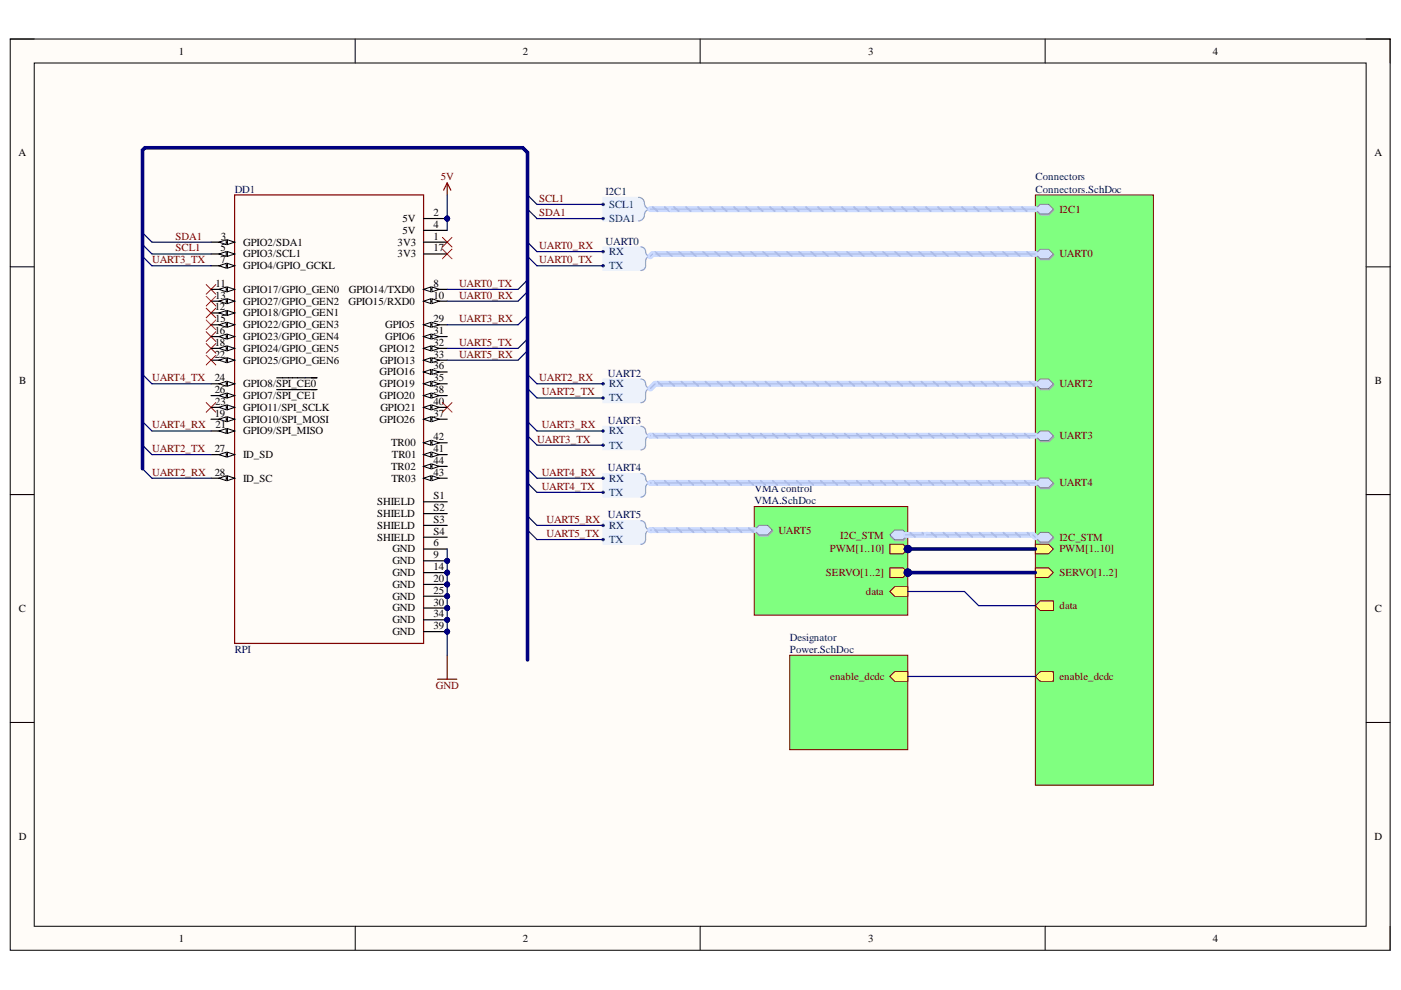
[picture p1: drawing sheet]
<svg xmlns="http://www.w3.org/2000/svg" width="297mm" height="210mm" viewBox="0 0 297 210" stroke-linecap="round" stroke-linejoin="round" font-family="sans-serif">
<path d="M2.2 8.3h292.5v193.2h-292.5z" fill-rule="evenodd" fill="#fffcf8"/>
<path d="M2.2 8.3h292.5v193.2h-292.5z" fill="none" stroke="#000" stroke-width=".21"/>
<path d="M7.3 13.4h282.3v183h-282.3z" fill-rule="evenodd" fill="#fffcf8"/>
<g fill="none" stroke="#000" stroke-width=".21">
<path d="M2.2 8.3h5.1M7.3 13.4h282.3v183h-282.3zM75.3 8.3v5.1M148.4 8.3v5.1M221.6 8.3v5.1M289.6 8.3h5.1v5.1M2.2 56.6h5.1M289.6 56.6h5.1M2.2 104.9h5.1M289.6 104.9h5.1M2.2 153.2h5.1M289.6 153.2h5.1"/>
<path d="M75.3 196.4v5.1M148.4 196.4v5.1M221.6 196.4v5.1M294.7 196.4v5.1"/>
</g>
<path d="M159.9 107.4h32.6v23h-32.6z" fill-rule="evenodd" fill="#80ff80"/>
<path d="M159.9 107.4h32.6v23h-32.6z" fill="none" stroke="#800000" stroke-width=".21"/>
<circle cx="192.5" cy="116.4" r=".76" fill="#000080"/>
<circle cx="192.5" cy="116.4" r=".76" fill="none" stroke="#000080" stroke-width=".21"/>
<circle cx="192.5" cy="121.4" r=".76" fill="#000080"/>
<circle cx="192.5" cy="121.4" r=".76" fill="none" stroke="#000080" stroke-width=".21"/>
<path d="M160 112.7l1.1-1.1h1.7l1.1 1.1-1.1 1h-1.7z" fill-rule="evenodd" fill="#bac0ca"/>
<path d="M160 112.7l1.1-1.1h1.7l1.1 1.1-1.1 1h-1.7z" fill="none" stroke="#a6acb6" stroke-width=".21"/>
<path d="M159.9 112.4l1-1h1.8l1 1-1 1h-1.8z" fill-rule="evenodd" fill="#d5e4ff"/>
<path d="M159.9 112.4l1-1h1.8l1 1-1 1h-1.8z" fill="none" stroke="#71809b" stroke-width=".21"/>
<path d="M188.8 113.7l1-1.1h1.8l1 1.1-1 1h-1.8z" fill-rule="evenodd" fill="#bac0ca"/>
<path d="M188.8 113.7l1-1.1h1.8l1 1.1-1 1h-1.8z" fill="none" stroke="#a6acb6" stroke-width=".21"/>
<path d="M188.7 113.4l1-1h1.8l1 1-1 1h-1.8z" fill-rule="evenodd" fill="#d5e4ff"/>
<path d="M188.7 113.4l1-1h1.8l1 1-1 1h-1.8z" fill="none" stroke="#71809b" stroke-width=".21"/>
<path d="M188.7 115.4h2.8l1 1-1 1h-2.8z" fill-rule="evenodd" fill="#ffff80"/>
<path d="M188.7 115.4h2.8l1 1-1 1h-2.8z" fill="none" stroke="#800000" stroke-width=".21"/>
<circle cx="192.5" cy="116.4" r=".76" fill="#000080"/>
<circle cx="192.5" cy="116.4" r=".76" fill="none" stroke="#000080" stroke-width=".21"/>
<path d="M188.7 120.4h2.8l1 1-1 1h-2.8z" fill-rule="evenodd" fill="#ffff80"/>
<path d="M188.7 120.4h2.8l1 1-1 1h-2.8z" fill="none" stroke="#800000" stroke-width=".21"/>
<circle cx="192.5" cy="121.4" r=".76" fill="#000080"/>
<circle cx="192.5" cy="121.4" r=".76" fill="none" stroke="#000080" stroke-width=".21"/>
<path d="M188.7 125.4l1-1h2.8v2h-2.8z" fill-rule="evenodd" fill="#ffff80"/>
<path d="M188.7 125.4l1-1h2.8v2h-2.8z" fill="none" stroke="#800000" stroke-width=".21"/>
<path d="M219.5 41.3h25v125.2h-25z" fill-rule="evenodd" fill="#80ff80"/>
<path d="M219.5 41.3h25v125.2h-25z" fill="none" stroke="#800000" stroke-width=".21"/>
<path d="M219.5 115.4h2.8l1 1-1 1h-2.8z" fill-rule="evenodd" fill="#ffff80"/>
<path d="M219.5 115.4h2.8l1 1-1 1h-2.8z" fill="none" stroke="#800000" stroke-width=".21"/>
<path d="M219.5 120.4h2.8l1 1-1 1h-2.8z" fill-rule="evenodd" fill="#ffff80"/>
<path d="M219.5 120.4h2.8l1 1-1 1h-2.8z" fill="none" stroke="#800000" stroke-width=".21"/>
<path d="M220.7 43.6h1.7l1.1 1-1.1 1h-1.7l-1.1-1z" fill-rule="evenodd" fill="#bac0ca"/>
<path d="M220.7 43.6h1.7l1.1 1-1.1 1h-1.7l-1.1-1z" fill="none" stroke="#a6acb6" stroke-width=".21"/>
<path d="M220.5 43.3h1.8l1 1-1 1.1h-1.8l-1-1.1z" fill-rule="evenodd" fill="#d5e4ff"/>
<path d="M220.5 43.3h1.8l1 1-1 1.1h-1.8l-1-1.1z" fill="none" stroke="#71809b" stroke-width=".21"/>
<path d="M219.6 92.6l1.1-1h1.7l1.1 1-1.1 1.1h-1.7z" fill-rule="evenodd" fill="#bac0ca"/>
<path d="M219.6 92.6l1.1-1h1.7l1.1 1-1.1 1.1h-1.7z" fill="none" stroke="#a6acb6" stroke-width=".21"/>
<path d="M219.5 92.4l1-1h1.8l1 1-1 1h-1.8z" fill-rule="evenodd" fill="#d5e4ff"/>
<path d="M219.5 92.4l1-1h1.8l1 1-1 1h-1.8z" fill="none" stroke="#71809b" stroke-width=".21"/>
<path d="M219.6 54.1l1.1-1h1.7l1.1 1-1.1 1h-1.7z" fill-rule="evenodd" fill="#bac0ca"/>
<path d="M219.6 54.1l1.1-1h1.7l1.1 1-1.1 1h-1.7z" fill="none" stroke="#a6acb6" stroke-width=".21"/>
<path d="M219.5 53.9l1-1.1h1.8l1 1.1-1 1h-1.8z" fill-rule="evenodd" fill="#d5e4ff"/>
<path d="M219.5 53.9l1-1.1h1.8l1 1.1-1 1h-1.8z" fill="none" stroke="#71809b" stroke-width=".21"/>
<path d="M220.7 80.6h1.7l1.1 1-1.1 1h-1.7l-1.1-1z" fill-rule="evenodd" fill="#bac0ca"/>
<path d="M220.7 80.6h1.7l1.1 1-1.1 1h-1.7l-1.1-1z" fill="none" stroke="#a6acb6" stroke-width=".21"/>
<path d="M220.5 80.4h1.8l1 1-1 1h-1.8l-1-1z" fill-rule="evenodd" fill="#d5e4ff"/>
<path d="M220.5 80.4h1.8l1 1-1 1h-1.8l-1-1z" fill="none" stroke="#71809b" stroke-width=".21"/>
<path d="M219.6 114.2l1.1-1.1h1.7l1.1 1.1-1.1 1h-1.7z" fill-rule="evenodd" fill="#bac0ca"/>
<path d="M219.6 114.2l1.1-1.1h1.7l1.1 1.1-1.1 1h-1.7z" fill="none" stroke="#a6acb6" stroke-width=".21"/>
<path d="M219.5 113.9l1-1h1.8l1 1-1 1h-1.8z" fill-rule="evenodd" fill="#d5e4ff"/>
<path d="M219.5 113.9l1-1h1.8l1 1-1 1h-1.8z" fill="none" stroke="#71809b" stroke-width=".21"/>
<path d="M219.6 102.7l1.1-1.1h1.7l1.1 1.1-1.1 1h-1.7z" fill-rule="evenodd" fill="#bac0ca"/>
<path d="M219.6 102.7l1.1-1.1h1.7l1.1 1.1-1.1 1h-1.7z" fill="none" stroke="#a6acb6" stroke-width=".21"/>
<path d="M220.5 101.4h1.8l1 1-1 1h-1.8l-1-1z" fill-rule="evenodd" fill="#d5e4ff"/>
<path d="M220.5 101.4h1.8l1 1-1 1h-1.8l-1-1z" fill="none" stroke="#71809b" stroke-width=".21"/>
<path d="M219.5 143.4l1-1h2.8v2h-2.8z" fill-rule="evenodd" fill="#ffff80"/>
<path d="M219.5 143.4l1-1h2.8v2h-2.8z" fill="none" stroke="#800000" stroke-width=".21"/>
<path d="M219.5 128.4l1-1h2.8v2h-2.8z" fill-rule="evenodd" fill="#ffff80"/>
<path d="M219.5 128.4l1-1h2.8v2h-2.8z" fill="none" stroke="#800000" stroke-width=".21"/>
<g fill="none" stroke="#f00" stroke-width=".21">
<path d="M93.8 50.3l2 2.1M93.8 52.8l2 2.1M95.8 50.3l-2 2.1M95.8 52.8l-2 2.1M43.7 60.3l2.1 2.1M43.7 62.8l2.1 2.1M43.7 65.3l2.1 2.1M43.7 67.8l2.1 2.1M43.7 70.3l2.1 2.1M43.7 72.8l2.1 2.1M43.7 75.3l2.1 2.1M45.8 60.3l-2.1 2.1"/>
<path d="M45.8 62.8l-2.1 2.1M45.8 65.3l-2.1 2.1M45.8 67.8l-2.1 2.1M45.8 70.3l-2.1 2.1M45.8 72.8l-2.1 2.1M45.8 75.3l-2.1 2.1M43.7 85.4l2.1 2M45.8 85.4l-2.1 2M93.8 85.4l2 2M95.8 85.4l-2 2"/>
</g>
<path d="M94.8 38.8l-.7 1.5M94.8 38.8l.8 1.5M94.8 38.8v2.5M94.8 138.9v5.1M92.8 144h4.1" fill="none" stroke="#800000" stroke-width=".25"/>
<g fill="none" stroke="#000080" stroke-width=".25">
<path d="M30.2 49.3l2 2M30.2 51.8l2 2.1M30.2 54.3l2 2.1M111.8 59.4l-2 2M111.8 41.3l2 2M111.8 44.3l2 2M111.8 51.3l2 2M111.8 54.3l2 2.1M30.2 79.4l2 2M111.8 74.4l-2 2M111.8 71.9l-2 2M111.8 66.9l-2 2"/>
<path d="M111.8 61.9l-2 2M111.8 79.4l2 2M30.2 89.4l2 2M30.2 94.4l2 2M30.2 99.4l2 2M111.8 82.4l2 2M111.8 89.4l2 2M111.8 92.4l2 2M111.8 99.4l2 2M111.8 102.4l2 2M111.8 109.4l2 2M111.8 112.4l2 2"/>
</g>
<path d="M127.9 41.8h7.5a1.29 1.29 0 0 1 1.2 1.6l.3 .5 .7 .4-.7 .5-.3 .5a1.29 1.29 0 0 1-1.2 1.5h-7.5z" fill-rule="evenodd" fill="#edf2fb"/>
<path d="M127.9 41.8h7.5a1.29 1.29 0 0 1 1.2 1.6l.3 .5 .7 .4-.7 .5-.3 .5a1.29 1.29 0 0 1-1.2 1.5h-7.5z" fill="none" stroke="#edf2fb" stroke-width=".21"/>
<path d="M135.4 41.8a1.42 1.42 0 0 1 1.3 1.7 1.25 1.25 0 0 0 1.2 .8 1.42 1.42 0 0 0-1.3 1.7 1.25 1.25 0 0 1-1.2 .8" fill="none" stroke="#8f9ec9" stroke-width=".25"/>
<circle cx="127.9" cy="43.3" r=".25" fill="#003a70"/>
<circle cx="127.9" cy="43.3" r=".25" fill="none" stroke="#003a70" stroke-width=".21"/>
<circle cx="127.9" cy="46.3" r=".25" fill="#003a70"/>
<circle cx="127.9" cy="46.3" r=".25" fill="none" stroke="#003a70" stroke-width=".21"/>
<path d="M127.9 52.3h8a1.02 1.02 0 0 1 1 1.3l.2 .4 .5 .3-.5 .4-.2 .4v1.3l-.1 .5-.4 .3-.5 .1h-8z" fill-rule="evenodd" fill="#edf2fb"/>
<path d="M127.9 52.3h8a1.02 1.02 0 0 1 1 1.3l.2 .4 .5 .3-.5 .4-.2 .4v1.3l-.1 .5-.4 .3-.5 .1h-8z" fill="none" stroke="#edf2fb" stroke-width=".21"/>
<path d="M135.9 52.3a1.17 1.17 0 0 1 1.1 1.4l.5 .6h.4a1 1 0 0 0-1 1.1v1a1 1 0 0 1-1 .9" fill="none" stroke="#8f9ec9" stroke-width=".25"/>
<circle cx="127.9" cy="53.3" r=".25" fill="#003a70"/>
<circle cx="127.9" cy="53.3" r=".25" fill="none" stroke="#003a70" stroke-width=".21"/>
<circle cx="127.9" cy="56.4" r=".25" fill="#003a70"/>
<circle cx="127.9" cy="56.4" r=".25" fill="none" stroke="#003a70" stroke-width=".21"/>
<path d="M127.9 80.4h8a1.03 1.03 0 0 1 1 1.2l.2 .4 .5 .4-.5 .3-.2 .4v1.3l-.1 .5-.4 .3-.5 .2h-8z" fill-rule="evenodd" fill="#edf2fb"/>
<path d="M127.9 80.4h8a1.03 1.03 0 0 1 1 1.2l.2 .4 .5 .4-.5 .3-.2 .4v1.3l-.1 .5-.4 .3-.5 .2h-8z" fill="none" stroke="#edf2fb" stroke-width=".21"/>
<path d="M135.9 80.4a1.17 1.17 0 0 1 1.1 1.4l.5 .5 .4 .1a1 1 0 0 0-1 1v1a1 1 0 0 1-1 1" fill="none" stroke="#8f9ec9" stroke-width=".25"/>
<circle cx="127.9" cy="81.4" r=".25" fill="#003a70"/>
<circle cx="127.9" cy="81.4" r=".25" fill="none" stroke="#003a70" stroke-width=".21"/>
<circle cx="127.9" cy="84.4" r=".25" fill="#003a70"/>
<circle cx="127.9" cy="84.4" r=".25" fill="none" stroke="#003a70" stroke-width=".21"/>
<path d="M127.9 90.4h8a1.03 1.03 0 0 1 1 1.2l.2 .4 .5 .4-.5 .3-.2 .4v1.3l-.1 .5-.4 .4-.5 .1h-8z" fill-rule="evenodd" fill="#edf2fb"/>
<path d="M127.9 90.4h8a1.03 1.03 0 0 1 1 1.2l.2 .4 .5 .4-.5 .3-.2 .4v1.3l-.1 .5-.4 .4-.5 .1h-8z" fill="none" stroke="#edf2fb" stroke-width=".21"/>
<path d="M135.9 90.4a1.17 1.17 0 0 1 1.1 1.4l.5 .5 .4 .1a1 1 0 0 0-1 1v1a1 1 0 0 1-1 1" fill="none" stroke="#8f9ec9" stroke-width=".25"/>
<circle cx="127.9" cy="91.4" r=".25" fill="#003a70"/>
<circle cx="127.9" cy="91.4" r=".25" fill="none" stroke="#003a70" stroke-width=".21"/>
<circle cx="127.9" cy="94.4" r=".25" fill="#003a70"/>
<circle cx="127.9" cy="94.4" r=".25" fill="none" stroke="#003a70" stroke-width=".21"/>
<path d="M127.9 100.4h8a1.03 1.03 0 0 1 1 1.2l.2 .5 .5 .3-.5 .3-.2 .4v1.3l-.1 .5-.4 .4-.5 .1h-8z" fill-rule="evenodd" fill="#edf2fb"/>
<path d="M127.9 100.4h8a1.03 1.03 0 0 1 1 1.2l.2 .5 .5 .3-.5 .3-.2 .4v1.3l-.1 .5-.4 .4-.5 .1h-8z" fill="none" stroke="#edf2fb" stroke-width=".21"/>
<path d="M135.9 100.4a1.17 1.17 0 0 1 1.1 1.4l.5 .5 .4 .1a1 1 0 0 0-1 1v1a1 1 0 0 1-1 1" fill="none" stroke="#8f9ec9" stroke-width=".25"/>
<circle cx="127.9" cy="101.4" r=".25" fill="#003a70"/>
<circle cx="127.9" cy="101.4" r=".25" fill="none" stroke="#003a70" stroke-width=".21"/>
<circle cx="127.9" cy="104.4" r=".25" fill="#003a70"/>
<circle cx="127.9" cy="104.4" r=".25" fill="none" stroke="#003a70" stroke-width=".21"/>
<path d="M127.9 110.4h8a1.02 1.02 0 0 1 1 1.2l.2 .5 .5 .3-.5 .3-.2 .4v1.3l-.1 .5-.4 .4-.5 .1h-8z" fill-rule="evenodd" fill="#edf2fb"/>
<path d="M127.9 110.4h8a1.02 1.02 0 0 1 1 1.2l.2 .5 .5 .3-.5 .3-.2 .4v1.3l-.1 .5-.4 .4-.5 .1h-8z" fill="none" stroke="#edf2fb" stroke-width=".21"/>
<path d="M135.9 110.4a1.17 1.17 0 0 1 1.1 1.4l.5 .5 .4 .1a1 1 0 0 0-1 1v1a1 1 0 0 1-1 1" fill="none" stroke="#8f9ec9" stroke-width=".25"/>
<circle cx="127.9" cy="111.4" r=".25" fill="#003a70"/>
<circle cx="127.9" cy="111.4" r=".25" fill="none" stroke="#003a70" stroke-width=".21"/>
<circle cx="127.9" cy="114.4" r=".25" fill="#003a70"/>
<circle cx="127.9" cy="114.4" r=".25" fill="none" stroke="#003a70" stroke-width=".21"/>
<path d="M167.4 138.9h25.1v20h-25.1z" fill-rule="evenodd" fill="#80ff80"/>
<path d="M167.4 138.9h25.1v20h-25.1z" fill="none" stroke="#800000" stroke-width=".21"/>
<path d="M188.7 143.4l1-1h2.8v2h-2.8z" fill-rule="evenodd" fill="#ffff80"/>
<path d="M188.7 143.4l1-1h2.8v2h-2.8z" fill="none" stroke="#800000" stroke-width=".21"/>
<circle cx="94.8" cy="46.3" r=".51" fill="#000080"/>
<circle cx="94.8" cy="46.3" r=".51" fill="none" stroke="#000080" stroke-width=".21"/>
<circle cx="94.8" cy="118.9" r=".51" fill="#000080"/>
<circle cx="94.8" cy="118.9" r=".51" fill="none" stroke="#000080" stroke-width=".21"/>
<circle cx="94.8" cy="121.4" r=".51" fill="#000080"/>
<circle cx="94.8" cy="121.4" r=".51" fill="none" stroke="#000080" stroke-width=".21"/>
<circle cx="94.8" cy="123.9" r=".51" fill="#000080"/>
<circle cx="94.8" cy="123.9" r=".51" fill="none" stroke="#000080" stroke-width=".21"/>
<circle cx="94.8" cy="126.4" r=".51" fill="#000080"/>
<circle cx="94.8" cy="126.4" r=".51" fill="none" stroke="#000080" stroke-width=".21"/>
<circle cx="94.8" cy="128.9" r=".51" fill="#000080"/>
<circle cx="94.8" cy="128.9" r=".51" fill="none" stroke="#000080" stroke-width=".21"/>
<circle cx="94.8" cy="131.4" r=".51" fill="#000080"/>
<circle cx="94.8" cy="131.4" r=".51" fill="none" stroke="#000080" stroke-width=".21"/>
<circle cx="94.8" cy="133.9" r=".51" fill="#000080"/>
<circle cx="94.8" cy="133.9" r=".51" fill="none" stroke="#000080" stroke-width=".21"/>
<path d="M49.7 41.3h40.1v95.1h-40.1z" fill="none" stroke="#800000" stroke-width=".25"/>
<path d="M44.7 51.3h5" fill="none" stroke="#000" stroke-width=".25"/>
<path d="M48.2 50.8l1.5 .5-1.5 .6z" fill="#f8fcff"/>
<path d="M48.2 50.8l1.5 .5-1.5 .6z" fill="none" stroke="#000" stroke-width=".21"/>
<path d="M46.4 51.3l1.6-.5v1.1z" fill="#f8fcff"/>
<path d="M46.4 51.3l1.6-.5v1.1z" fill="none" stroke="#000" stroke-width=".21"/>
<path d="M44.7 53.9h5" fill="none" stroke="#000" stroke-width=".25"/>
<path d="M48.2 53.3l1.5 .6-1.5 .5z" fill="#f8fcff"/>
<path d="M48.2 53.3l1.5 .6-1.5 .5z" fill="none" stroke="#000" stroke-width=".21"/>
<path d="M46.4 53.9l1.6-.6v1.1z" fill="#f8fcff"/>
<path d="M46.4 53.9l1.6-.6v1.1z" fill="none" stroke="#000" stroke-width=".21"/>
<path d="M44.7 56.4h5" fill="none" stroke="#000" stroke-width=".25"/>
<path d="M48.2 55.8l1.5 .6-1.5 .5z" fill="#f8fcff"/>
<path d="M48.2 55.8l1.5 .6-1.5 .5z" fill="none" stroke="#000" stroke-width=".21"/>
<path d="M46.4 56.4l1.6-.6v1.1z" fill="#f8fcff"/>
<path d="M46.4 56.4l1.6-.6v1.1z" fill="none" stroke="#000" stroke-width=".21"/>
<path d="M44.7 61.4h5" fill="none" stroke="#000" stroke-width=".25"/>
<path d="M48.2 60.8l1.5 .6-1.5 .5z" fill="#f8fcff"/>
<path d="M48.2 60.8l1.5 .6-1.5 .5z" fill="none" stroke="#000" stroke-width=".21"/>
<path d="M46.4 61.4l1.6-.6v1.1z" fill="#f8fcff"/>
<path d="M46.4 61.4l1.6-.6v1.1z" fill="none" stroke="#000" stroke-width=".21"/>
<path d="M44.7 63.9h5" fill="none" stroke="#000" stroke-width=".25"/>
<path d="M48.2 63.3l1.5 .6-1.5 .5z" fill="#f8fcff"/>
<path d="M48.2 63.3l1.5 .6-1.5 .5z" fill="none" stroke="#000" stroke-width=".21"/>
<path d="M46.4 63.9l1.6-.6v1.1z" fill="#f8fcff"/>
<path d="M46.4 63.9l1.6-.6v1.1z" fill="none" stroke="#000" stroke-width=".21"/>
<path d="M44.7 66.4h5" fill="none" stroke="#000" stroke-width=".25"/>
<path d="M48.2 65.8l1.5 .6-1.5 .5z" fill="#f8fcff"/>
<path d="M48.2 65.8l1.5 .6-1.5 .5z" fill="none" stroke="#000" stroke-width=".21"/>
<path d="M46.4 66.4l1.6-.6v1.1z" fill="#f8fcff"/>
<path d="M46.4 66.4l1.6-.6v1.1z" fill="none" stroke="#000" stroke-width=".21"/>
<path d="M44.7 68.9h5" fill="none" stroke="#000" stroke-width=".25"/>
<path d="M48.2 68.4l1.5 .5-1.5 .5z" fill="#f8fcff"/>
<path d="M48.2 68.4l1.5 .5-1.5 .5z" fill="none" stroke="#000" stroke-width=".21"/>
<path d="M46.4 68.9l1.6-.5v1z" fill="#f8fcff"/>
<path d="M46.4 68.9l1.6-.5v1z" fill="none" stroke="#000" stroke-width=".21"/>
<path d="M44.7 71.4h5" fill="none" stroke="#000" stroke-width=".25"/>
<path d="M48.2 70.9l1.5 .5-1.5 .5z" fill="#f8fcff"/>
<path d="M48.2 70.9l1.5 .5-1.5 .5z" fill="none" stroke="#000" stroke-width=".21"/>
<path d="M46.4 71.4l1.6-.5v1z" fill="#f8fcff"/>
<path d="M46.4 71.4l1.6-.5v1z" fill="none" stroke="#000" stroke-width=".21"/>
<path d="M44.7 73.9h5" fill="none" stroke="#000" stroke-width=".25"/>
<path d="M48.2 73.4l1.5 .5-1.5 .5z" fill="#f8fcff"/>
<path d="M48.2 73.4l1.5 .5-1.5 .5z" fill="none" stroke="#000" stroke-width=".21"/>
<path d="M46.4 73.9l1.6-.5v1z" fill="#f8fcff"/>
<path d="M46.4 73.9l1.6-.5v1z" fill="none" stroke="#000" stroke-width=".21"/>
<path d="M44.7 76.4h5" fill="none" stroke="#000" stroke-width=".25"/>
<path d="M48.2 75.9l1.5 .5-1.5 .5z" fill="#f8fcff"/>
<path d="M48.2 75.9l1.5 .5-1.5 .5z" fill="none" stroke="#000" stroke-width=".21"/>
<path d="M46.4 76.4l1.6-.5v1z" fill="#f8fcff"/>
<path d="M46.4 76.4l1.6-.5v1z" fill="none" stroke="#000" stroke-width=".21"/>
<path d="M44.7 81.4h5" fill="none" stroke="#000" stroke-width=".25"/>
<path d="M48.2 80.9l1.5 .5-1.5 .5z" fill="#f8fcff"/>
<path d="M48.2 80.9l1.5 .5-1.5 .5z" fill="none" stroke="#000" stroke-width=".21"/>
<path d="M46.4 81.4l1.6-.5v1z" fill="#f8fcff"/>
<path d="M46.4 81.4l1.6-.5v1z" fill="none" stroke="#000" stroke-width=".21"/>
<path d="M44.7 83.9h5M58.7 80.1h8.5" fill="none" stroke="#000" stroke-width=".25"/>
<path d="M48.2 83.4l1.5 .5-1.5 .5z" fill="#f8fcff"/>
<path d="M48.2 83.4l1.5 .5-1.5 .5z" fill="none" stroke="#000" stroke-width=".21"/>
<path d="M46.4 83.9l1.6-.5v1z" fill="#f8fcff"/>
<path d="M46.4 83.9l1.6-.5v1z" fill="none" stroke="#000" stroke-width=".21"/>
<path d="M44.7 86.4h5M58.7 82.6h8.5" fill="none" stroke="#000" stroke-width=".25"/>
<path d="M48.2 85.9l1.5 .5-1.5 .5z" fill="#f8fcff"/>
<path d="M48.2 85.9l1.5 .5-1.5 .5z" fill="none" stroke="#000" stroke-width=".21"/>
<path d="M46.4 86.4l1.6-.5v1z" fill="#f8fcff"/>
<path d="M46.4 86.4l1.6-.5v1z" fill="none" stroke="#000" stroke-width=".21"/>
<path d="M44.7 88.9h5" fill="none" stroke="#000" stroke-width=".25"/>
<path d="M48.2 88.4l1.5 .5-1.5 .5z" fill="#f8fcff"/>
<path d="M48.2 88.4l1.5 .5-1.5 .5z" fill="none" stroke="#000" stroke-width=".21"/>
<path d="M46.4 88.9l1.6-.5v1z" fill="#f8fcff"/>
<path d="M46.4 88.9l1.6-.5v1z" fill="none" stroke="#000" stroke-width=".21"/>
<path d="M44.7 91.4h5" fill="none" stroke="#000" stroke-width=".25"/>
<path d="M48.2 90.9l1.5 .5-1.5 .5z" fill="#f8fcff"/>
<path d="M48.2 90.9l1.5 .5-1.5 .5z" fill="none" stroke="#000" stroke-width=".21"/>
<path d="M46.4 91.4l1.6-.5v1z" fill="#f8fcff"/>
<path d="M46.4 91.4l1.6-.5v1z" fill="none" stroke="#000" stroke-width=".21"/>
<path d="M44.7 96.4h5" fill="none" stroke="#000" stroke-width=".25"/>
<path d="M48.2 95.9l1.5 .5-1.5 .5z" fill="#f8fcff"/>
<path d="M48.2 95.9l1.5 .5-1.5 .5z" fill="none" stroke="#000" stroke-width=".21"/>
<path d="M46.4 96.4l1.6-.5v1z" fill="#f8fcff"/>
<path d="M46.4 96.4l1.6-.5v1z" fill="none" stroke="#000" stroke-width=".21"/>
<path d="M44.7 101.4h5" fill="none" stroke="#000" stroke-width=".25"/>
<path d="M48.2 100.9l1.5 .5-1.5 .5z" fill="#f8fcff"/>
<path d="M48.2 100.9l1.5 .5-1.5 .5z" fill="none" stroke="#000" stroke-width=".21"/>
<path d="M46.4 101.4l1.6-.5v1z" fill="#f8fcff"/>
<path d="M46.4 101.4l1.6-.5v1z" fill="none" stroke="#000" stroke-width=".21"/>
<path d="M89.8 46.3h5" fill="none" stroke="#000" stroke-width=".25"/>
<circle cx="94.8" cy="46.3" r=".51" fill="#000080"/>
<circle cx="94.8" cy="46.3" r=".51" fill="none" stroke="#000080" stroke-width=".21"/>
<path d="M89.8 48.8h5M89.8 51.3h5M89.8 53.9h5M89.8 61.4h5" fill="none" stroke="#000" stroke-width=".25"/>
<path d="M89.8 61.4l1.5-.6v1.1z" fill="#f8fcff"/>
<path d="M89.8 61.4l1.5-.6v1.1z" fill="none" stroke="#000" stroke-width=".21"/>
<path d="M91.6 60.8l1.5 .6-1.5 .5z" fill="#f8fcff"/>
<path d="M91.6 60.8l1.5 .6-1.5 .5z" fill="none" stroke="#000" stroke-width=".21"/>
<path d="M89.8 63.9h5" fill="none" stroke="#000" stroke-width=".25"/>
<path d="M89.8 63.9l1.5-.6v1.1z" fill="#f8fcff"/>
<path d="M89.8 63.9l1.5-.6v1.1z" fill="none" stroke="#000" stroke-width=".21"/>
<path d="M91.6 63.3l1.5 .6-1.5 .5z" fill="#f8fcff"/>
<path d="M91.6 63.3l1.5 .6-1.5 .5z" fill="none" stroke="#000" stroke-width=".21"/>
<path d="M89.8 68.9h5" fill="none" stroke="#000" stroke-width=".25"/>
<path d="M89.8 68.9l1.5-.5v1z" fill="#f8fcff"/>
<path d="M89.8 68.9l1.5-.5v1z" fill="none" stroke="#000" stroke-width=".21"/>
<path d="M91.6 68.4l1.5 .5-1.5 .5z" fill="#f8fcff"/>
<path d="M91.6 68.4l1.5 .5-1.5 .5z" fill="none" stroke="#000" stroke-width=".21"/>
<path d="M89.8 71.4h5" fill="none" stroke="#000" stroke-width=".25"/>
<path d="M89.8 71.4l1.5-.5v1z" fill="#f8fcff"/>
<path d="M89.8 71.4l1.5-.5v1z" fill="none" stroke="#000" stroke-width=".21"/>
<path d="M91.6 70.9l1.5 .5-1.5 .5z" fill="#f8fcff"/>
<path d="M91.6 70.9l1.5 .5-1.5 .5z" fill="none" stroke="#000" stroke-width=".21"/>
<path d="M89.8 73.9h5" fill="none" stroke="#000" stroke-width=".25"/>
<path d="M89.8 73.9l1.5-.5v1z" fill="#f8fcff"/>
<path d="M89.8 73.9l1.5-.5v1z" fill="none" stroke="#000" stroke-width=".21"/>
<path d="M91.6 73.4l1.5 .5-1.5 .5z" fill="#f8fcff"/>
<path d="M91.6 73.4l1.5 .5-1.5 .5z" fill="none" stroke="#000" stroke-width=".21"/>
<path d="M89.8 76.4h5" fill="none" stroke="#000" stroke-width=".25"/>
<path d="M89.8 76.4l1.5-.5v1z" fill="#f8fcff"/>
<path d="M89.8 76.4l1.5-.5v1z" fill="none" stroke="#000" stroke-width=".21"/>
<path d="M91.6 75.9l1.5 .5-1.5 .5z" fill="#f8fcff"/>
<path d="M91.6 75.9l1.5 .5-1.5 .5z" fill="none" stroke="#000" stroke-width=".21"/>
<path d="M89.8 78.9h5" fill="none" stroke="#000" stroke-width=".25"/>
<path d="M89.8 78.9l1.5-.5v1z" fill="#f8fcff"/>
<path d="M89.8 78.9l1.5-.5v1z" fill="none" stroke="#000" stroke-width=".21"/>
<path d="M91.6 78.4l1.5 .5-1.5 .5z" fill="#f8fcff"/>
<path d="M91.6 78.4l1.5 .5-1.5 .5z" fill="none" stroke="#000" stroke-width=".21"/>
<path d="M89.8 81.4h5" fill="none" stroke="#000" stroke-width=".25"/>
<path d="M89.8 81.4l1.5-.5v1z" fill="#f8fcff"/>
<path d="M89.8 81.4l1.5-.5v1z" fill="none" stroke="#000" stroke-width=".21"/>
<path d="M91.6 80.9l1.5 .5-1.5 .5z" fill="#f8fcff"/>
<path d="M91.6 80.9l1.5 .5-1.5 .5z" fill="none" stroke="#000" stroke-width=".21"/>
<path d="M89.8 83.9h5" fill="none" stroke="#000" stroke-width=".25"/>
<path d="M89.8 83.9l1.5-.5v1z" fill="#f8fcff"/>
<path d="M89.8 83.9l1.5-.5v1z" fill="none" stroke="#000" stroke-width=".21"/>
<path d="M91.6 83.4l1.5 .5-1.5 .5z" fill="#f8fcff"/>
<path d="M91.6 83.4l1.5 .5-1.5 .5z" fill="none" stroke="#000" stroke-width=".21"/>
<path d="M89.8 86.4h5" fill="none" stroke="#000" stroke-width=".25"/>
<path d="M89.8 86.4l1.5-.5v1z" fill="#f8fcff"/>
<path d="M89.8 86.4l1.5-.5v1z" fill="none" stroke="#000" stroke-width=".21"/>
<path d="M91.6 85.9l1.5 .5-1.5 .5z" fill="#f8fcff"/>
<path d="M91.6 85.9l1.5 .5-1.5 .5z" fill="none" stroke="#000" stroke-width=".21"/>
<path d="M89.8 88.9h5" fill="none" stroke="#000" stroke-width=".25"/>
<path d="M89.8 88.9l1.5-.5v1z" fill="#f8fcff"/>
<path d="M89.8 88.9l1.5-.5v1z" fill="none" stroke="#000" stroke-width=".21"/>
<path d="M91.6 88.4l1.5 .5-1.5 .5z" fill="#f8fcff"/>
<path d="M91.6 88.4l1.5 .5-1.5 .5z" fill="none" stroke="#000" stroke-width=".21"/>
<path d="M89.8 93.9h5" fill="none" stroke="#000" stroke-width=".25"/>
<path d="M89.8 93.9l1.5-.5v1z" fill="#f8fcff"/>
<path d="M89.8 93.9l1.5-.5v1z" fill="none" stroke="#000" stroke-width=".21"/>
<path d="M91.6 93.4l1.5 .5-1.5 .5z" fill="#f8fcff"/>
<path d="M91.6 93.4l1.5 .5-1.5 .5z" fill="none" stroke="#000" stroke-width=".21"/>
<path d="M89.8 96.4h5" fill="none" stroke="#000" stroke-width=".25"/>
<path d="M89.8 96.4l1.5-.5v1z" fill="#f8fcff"/>
<path d="M89.8 96.4l1.5-.5v1z" fill="none" stroke="#000" stroke-width=".21"/>
<path d="M91.6 95.9l1.5 .5-1.5 .5z" fill="#f8fcff"/>
<path d="M91.6 95.9l1.5 .5-1.5 .5z" fill="none" stroke="#000" stroke-width=".21"/>
<path d="M89.8 98.9h5" fill="none" stroke="#000" stroke-width=".25"/>
<path d="M89.8 98.9l1.5-.5v1z" fill="#f8fcff"/>
<path d="M89.8 98.9l1.5-.5v1z" fill="none" stroke="#000" stroke-width=".21"/>
<path d="M91.6 98.4l1.5 .5-1.5 .5z" fill="#f8fcff"/>
<path d="M91.6 98.4l1.5 .5-1.5 .5z" fill="none" stroke="#000" stroke-width=".21"/>
<path d="M89.8 101.4h5" fill="none" stroke="#000" stroke-width=".25"/>
<path d="M89.8 101.4l1.5-.5v1z" fill="#f8fcff"/>
<path d="M89.8 101.4l1.5-.5v1z" fill="none" stroke="#000" stroke-width=".21"/>
<path d="M91.6 100.9l1.5 .5-1.5 .5z" fill="#f8fcff"/>
<path d="M91.6 100.9l1.5 .5-1.5 .5z" fill="none" stroke="#000" stroke-width=".21"/>
<path d="M89.8 106.4h5M89.8 108.9h5M89.8 111.4h5M89.8 113.9h5M89.8 116.4h5M89.8 118.9h5" fill="none" stroke="#000" stroke-width=".25"/>
<circle cx="94.8" cy="118.9" r=".51" fill="#000080"/>
<circle cx="94.8" cy="118.9" r=".51" fill="none" stroke="#000080" stroke-width=".21"/>
<path d="M89.8 121.4h5" fill="none" stroke="#000" stroke-width=".25"/>
<circle cx="94.8" cy="121.4" r=".51" fill="#000080"/>
<circle cx="94.8" cy="121.4" r=".51" fill="none" stroke="#000080" stroke-width=".21"/>
<path d="M89.8 123.9h5" fill="none" stroke="#000" stroke-width=".25"/>
<circle cx="94.8" cy="123.9" r=".51" fill="#000080"/>
<circle cx="94.8" cy="123.9" r=".51" fill="none" stroke="#000080" stroke-width=".21"/>
<path d="M89.8 126.4h5" fill="none" stroke="#000" stroke-width=".25"/>
<circle cx="94.8" cy="126.4" r=".51" fill="#000080"/>
<circle cx="94.8" cy="126.4" r=".51" fill="none" stroke="#000080" stroke-width=".21"/>
<path d="M89.8 128.9h5" fill="none" stroke="#000" stroke-width=".25"/>
<circle cx="94.8" cy="128.9" r=".51" fill="#000080"/>
<circle cx="94.8" cy="128.9" r=".51" fill="none" stroke="#000080" stroke-width=".21"/>
<path d="M89.8 131.4h5" fill="none" stroke="#000" stroke-width=".25"/>
<circle cx="94.8" cy="131.4" r=".51" fill="#000080"/>
<circle cx="94.8" cy="131.4" r=".51" fill="none" stroke="#000080" stroke-width=".21"/>
<path d="M89.8 133.9h5" fill="none" stroke="#000" stroke-width=".25"/>
<circle cx="94.8" cy="133.9" r=".51" fill="#000080"/>
<circle cx="94.8" cy="133.9" r=".51" fill="none" stroke="#000080" stroke-width=".21"/>
<path d="M94.8 46.3v2.5" fill="none" stroke="#000080" stroke-width=".25"/>
<circle cx="94.8" cy="46.3" r=".51" fill="#000080"/>
<circle cx="94.8" cy="46.3" r=".51" fill="none" stroke="#000080" stroke-width=".21"/>
<path d="M94.8 41.3v5" fill="none" stroke="#000080" stroke-width=".25"/>
<circle cx="94.8" cy="46.3" r=".51" fill="#000080"/>
<circle cx="94.8" cy="46.3" r=".51" fill="none" stroke="#000080" stroke-width=".21"/>
<path d="M94.8 116.4v22.5" fill="none" stroke="#000080" stroke-width=".25"/>
<circle cx="94.8" cy="133.9" r=".51" fill="#000080"/>
<circle cx="94.8" cy="133.9" r=".51" fill="none" stroke="#000080" stroke-width=".21"/>
<circle cx="94.8" cy="131.4" r=".51" fill="#000080"/>
<circle cx="94.8" cy="131.4" r=".51" fill="none" stroke="#000080" stroke-width=".21"/>
<circle cx="94.8" cy="128.9" r=".51" fill="#000080"/>
<circle cx="94.8" cy="128.9" r=".51" fill="none" stroke="#000080" stroke-width=".21"/>
<circle cx="94.8" cy="126.4" r=".51" fill="#000080"/>
<circle cx="94.8" cy="126.4" r=".51" fill="none" stroke="#000080" stroke-width=".21"/>
<circle cx="94.8" cy="123.9" r=".51" fill="#000080"/>
<circle cx="94.8" cy="123.9" r=".51" fill="none" stroke="#000080" stroke-width=".21"/>
<circle cx="94.8" cy="121.4" r=".51" fill="#000080"/>
<circle cx="94.8" cy="121.4" r=".51" fill="none" stroke="#000080" stroke-width=".21"/>
<circle cx="94.8" cy="118.9" r=".51" fill="#000080"/>
<circle cx="94.8" cy="118.9" r=".51" fill="none" stroke="#000080" stroke-width=".21"/>
<g fill="none" stroke="#000080" stroke-width=".25">
<path d="M32.2 51.3h12.5M32.2 53.9h12.5M32.2 56.4h12.5M113.8 43.3h14.1M113.8 46.3h14.1M113.8 53.3h14.1M113.8 56.4h14.1M94.8 61.4h15M94.8 63.9h15M94.8 68.9h15M94.8 76.4h15M94.8 73.9h15"/>
<path d="M32.2 91.4h12.5M32.2 81.4h12.5M32.2 96.4h12.5M113.8 81.4h14.1M113.8 84.4h14.1M113.8 91.4h14.1M113.8 94.4h14.1M32.2 101.4h12.5M113.8 101.4h14.1M113.8 104.4h14.1M113.8 111.4h14.1M113.8 114.4h14.1"/>
<path d="M192.5 143.4h27"/>
</g>
<path d="M30.2 99.4v-67.6l.5-.5h80.1l1 1v107.6M192 116.4h27.5" fill="none" stroke="#000080" stroke-width=".76"/>
<circle cx="192.5" cy="116.4" r=".76" fill="#000080"/>
<circle cx="192.5" cy="116.4" r=".76" fill="none" stroke="#000080" stroke-width=".21"/>
<path d="M192 121.4h27.5" fill="none" stroke="#000080" stroke-width=".76"/>
<circle cx="192.5" cy="121.4" r=".76" fill="#000080"/>
<circle cx="192.5" cy="121.4" r=".76" fill="none" stroke="#000080" stroke-width=".21"/>
<path d="M137.9 112.4h22" fill="none" stroke="#cbdaff" stroke-width="1.3"/>
<path d="M138.4 112l1 .8M140.9 112l1.1 .8M143.5 112l1 .8M146 112l1 .8M148.6 112l1 .8M151.1 112l1 .8M153.7 112l1 .8M156.2 112l1 .8M158.7 112l1.1 .8" fill="none" stroke="#adbce7" stroke-width=".38"/>
<path d="M137.9 112.4h22" fill="none" stroke="#adbce7" stroke-width=".25"/>
<circle cx="137.9" cy="112.4" r=".63" fill="#cbdaff"/>
<path d="M137.9 44.3h4.5M137.9 112.4h.1" fill="none" stroke="#adbce7" stroke-width=".25"/>
<path d="M137.9 44.3h4.5" fill="none" stroke="#cbdaff" stroke-width="1.3"/>
<path d="M138.4 43.9l1 .9M140.9 43.9l1.1 .9" fill="none" stroke="#adbce7" stroke-width=".38"/>
<circle cx="142.4" cy="44.3" r=".63" fill="#cbdaff"/>
<path d="M142.4 44.3h.1M142.4 44.3h77.1M219.5 53.9h-81.1l-.5 .4M137.9 92.4h.1M137.9 92.4h81.6M219.5 81.4h-80.6l-1 1M137.9 102.4h81.6M192 113.4h27l.5 .5" fill="none" stroke="#adbce7" stroke-width=".25"/>
<path d="M142.4 44.3h77.1M219.5 53.9h-81.1l-.5 .4M137.9 92.4h.1M137.9 92.4h81.6M219.5 81.4h-80.6l-1 1M137.9 102.4h81.6M192 113.4h27l.5 .5" fill="none" stroke="#cbdaff" stroke-width="1.3"/>
<g fill="none" stroke="#adbce7" stroke-width=".38">
<path d="M138.9 53.4l1 .9M141.4 53.4l1.1 .9M142.9 43.9l1 .9M144 53.4l1 .9M145.4 43.9l1.1 .9M146.5 53.4l1 .9M148 43.9l1 .9M149.1 53.4l1 .9M150.5 43.9l1 .9M151.6 53.4l1 .9M153.1 43.9l1 .9M154.2 53.4l1 .9"/>
<path d="M155.6 43.9l1 .9M156.7 53.4l1 .9M158.2 43.9l1 .9M159.2 53.4l1.1 .9M160.7 43.9l1 .9M161.8 53.4l1 .9M163.2 43.9l1.1 .9M164.3 53.4l1.1 .9M165.8 43.9l1 .9M166.9 53.4l1 .9M168.3 43.9l1.1 .9M169.4 53.4l1 .9"/>
<path d="M170.9 43.9l1 .9M172 53.4l1 .9M173.4 43.9l1.1 .9M174.5 53.4l1 .9M176 43.9l1 .9M177.1 53.4l1 .9M178.5 43.9l1 .9M179.6 53.4l1 .9M181.1 43.9l1 .9M182.1 53.4l1.1 .9M183.6 43.9l1 .9M184.7 53.4l1 .9"/>
<path d="M186.2 43.9l1 .9M187.2 53.4l1 .9M188.7 43.9l1 .9M189.8 53.4l1 .9M191.2 43.9l1.1 .9M192.3 53.4l1 .9M193.8 43.9l1 .9M194.9 53.4l1 .9M196.3 43.9l1 .9M197.4 53.4l1 .9M198.9 43.9l1 .9M199.9 53.4l1.1 .9"/>
<path d="M201.4 43.9l1 .9M202.5 53.4l1 .9M204 43.9l1 .9M205 53.4l1.1 .9M206.5 43.9l1 .9M207.6 53.4l1 .9M209 43.9l1.1 .9M210.1 53.4l1 .9M211.6 43.9l1 .9M212.7 53.4l1 .9M214.1 43.9l1 .9M215.2 53.4l1 .9"/>
<path d="M216.7 43.9l1 .9M217.8 53.4l1 .9M138.4 91.9l1 .9M139.4 80.9l1 .9M140.9 91.9l1.1 .9M141.9 80.9l1.1 .9M143.5 91.9l1 .9M144.5 80.9l1 .9M146 91.9l1 .9M147 80.9l1 .9M148.6 91.9l1 .9M149.6 80.9l1 .9"/>
<path d="M151.1 91.9l1 .9M152.1 80.9l1 .9M153.7 91.9l1 .9M154.7 80.9l1 .9M156.2 91.9l1 .9M157.2 80.9l1 .9M158.7 91.9l1.1 .9M159.7 80.9l1.1 .9M161.3 91.9l1 .9M162.3 80.9l1 .9M163.8 91.9l1.1 .9M164.8 80.9l1 .9"/>
<path d="M166.4 91.9l1 .9M167.4 80.9l1 .9M168.9 91.9l1 .9M169.9 80.9l1 .9M171.5 91.9l1 .9M172.5 80.9l1 .9M174 91.9l1 .9M175 80.9l1 .9M176.6 91.9l1 .9M177.6 80.9l1 .9M179.1 91.9l1 .9M180.1 80.9l1 .9"/>
<path d="M181.6 91.9l1.1 .9M182.6 80.9l1.1 .9M184.2 91.9l1 .9M185.2 80.9l1 .9M186.7 91.9l1 .9M187.7 80.9l1.1 .9M189.3 91.9l1 .9M190.3 80.9l1 .9M191.8 91.9l1 .9M192.8 80.9l1 .9M194.4 91.9l1 .9M195.4 80.9l1 .9"/>
<path d="M196.9 91.9l1 .9M197.9 80.9l1 .9M199.4 91.9l1.1 .9M200.5 80.9l1 .9M202 91.9l1 .9M203 80.9l1 .9M204.5 91.9l1.1 .9M205.5 80.9l1.1 .9M207.1 91.9l1 .9M208.1 80.9l1 .9M209.6 91.9l1 .9M210.6 80.9l1 .9"/>
<path d="M212.2 91.9l1 .9M213.2 80.9l1 .9M214.7 91.9l1 .9M215.7 80.9l1 .9M217.3 91.9l1 .9M218.3 80.9l1 .9M138.4 101.9l1 .9M140.9 101.9l1.1 .9M143.5 101.9l1 .9M146 101.9l1 .9M148.6 101.9l1 .9M151.1 101.9l1 .9"/>
<path d="M153.7 101.9l1 .9M156.2 101.9l1 .9M158.7 101.9l1.1 .9M161.3 101.9l1 .9M163.8 101.9l1.1 .9M166.4 101.9l1 .9M168.9 101.9l1 .9M171.5 101.9l1 .9M174 102l1 .8M176.6 102l1 .8M179.1 102l1 .8M181.6 102l1.1 .8"/>
<path d="M184.2 102l1 .8M186.7 102l1 .8M189.3 102l1 .8M191.8 102l1 .8M193 113l1 .8M194.4 102l1 .8M195.5 113l1.1 .8M196.9 102l1 .8M197.5 113l1 .8M199.4 102l1.1 .8M200 113l1.1 .8M202 102l1 .8"/>
<path d="M202.6 113l1 .8M204.5 102l1.1 .8M205.1 113l1 .8M207.1 102l1 .8M207.7 113l1 .8M209.6 102l1 .8M210.2 113l1 .8M212.2 102l1 .8M212.8 113l1 .8M214.7 102l1 .8M215.3 113l1 .8M217.3 102l1 .8"/>
<path d="M217.8 113l1.1 .8"/>
</g>
<circle cx="137.9" cy="102.4" r=".63" fill="#cbdaff"/>
<path d="M137.9 102.4h.1" fill="none" stroke="#adbce7" stroke-width=".25"/>
<path d="M192.5 125.4h12l3 3h12" fill="none" stroke="#000080" stroke-width=".25"/>
<g font-size="2.3">
<text x="37.9" y="11.6">1</text>
<text x="110.9" y="11.6">2</text>
<text x="184.1" y="11.6">3</text>
<text x="257.1" y="11.6">4</text>
<text x="3.9" y="33.1">A</text>
<text x="291.4" y="33.1">A</text>
<text x="85.3" y="47.1">5V</text>
<text x="91.9" y="45.8">2</text>
<text x="46.7" y="53.3">5</text>
<text x="46.8" y="50.8">3</text>
<text x="51.5" y="52.1">GPIO2/SDA1</text>
<text x="84.3" y="52.1">3V3</text>
<text x="85.3" y="49.6">5V</text>
<text x="91.9" y="48.3">4</text>
<text x="91.9" y="50.8">1</text>
<text x="91.9" y="53.3">17</text>
<text x="46.7" y="55.8">7</text>
<text x="51.5" y="54.5">GPIO3/SCL1</text>
<text x="51.5" y="57.1">GPIO4/GPIO_GCKL</text>
<text x="84.3" y="54.5">3V3</text>
<text x="45.5" y="65.8">12</text>
<text x="45.6" y="63.3">13</text>
<text x="45.7" y="60.8">11</text>
<text x="51.5" y="62.1">GPIO17/GPIO_GEN0</text>
<text x="51.5" y="64.6">GPIO27/GPIO_GEN2</text>
<text x="73.9" y="64.6">GPIO15/RXD0</text>
<text x="74" y="62.1">GPIO14/TXD0</text>
<text x="91.9" y="60.8">8</text>
<text x="91.9" y="63.3">10</text>
<text x="45.5" y="70.9">16</text>
<text x="45.6" y="68.3">15</text>
<text x="51.5" y="67.1">GPIO18/GPIO_GEN1</text>
<text x="51.5" y="69.6">GPIO22/GPIO_GEN3</text>
<text x="81.7" y="69.6">GPIO5</text>
<text x="91.9" y="68.3">29</text>
<text x="91.9" y="70.9">31</text>
<text x="45.5" y="73.3">18</text>
<text x="45.5" y="75.9">22</text>
<text x="51.5" y="72.1">GPIO23/GPIO_GEN4</text>
<text x="51.5" y="74.6">GPIO24/GPIO_GEN5</text>
<text x="51.5" y="77.1">GPIO25/GPIO_GEN6</text>
<text x="80.5" y="74.6">GPIO12</text>
<text x="80.6" y="77.1">GPIO13</text>
<text x="81.7" y="72.1">GPIO6</text>
<text x="91.9" y="73.3">32</text>
<text x="91.9" y="75.9">33</text>
<text x="4.1" y="81.4">B</text>
<text x="45.5" y="80.9">24</text>
<text x="45.5" y="83.3">26</text>
<text x="51.5" y="82.1">GPIO8/SPI_CE0</text>
<text x="80.5" y="79.6">GPIO16</text>
<text x="80.5" y="82.1">GPIO19</text>
<text x="91.9" y="78.3">36</text>
<text x="91.9" y="80.9">35</text>
<text x="91.9" y="83.3">38</text>
<text x="291.5" y="81.4">B</text>
<text x="45.5" y="88.4">19</text>
<text x="45.6" y="85.8">23</text>
<text x="51.5" y="84.7">GPIO7/SPI_CE1</text>
<text x="51.5" y="87.1">GPIO11/SPI_SCLK</text>
<text x="51.5" y="89.6">GPIO10/SPI_MOSI</text>
<text x="80.5" y="84.7">GPIO20</text>
<text x="80.5" y="89.6">GPIO26</text>
<text x="80.7" y="87.1">GPIO21</text>
<text x="91.9" y="85.8">40</text>
<text x="91.9" y="88.4">37</text>
<text x="45.5" y="95.8">27</text>
<text x="45.7" y="90.8">21</text>
<text x="51.5" y="92.1">GPIO9/SPI_MISO</text>
<text x="82.9" y="94.6">TR00</text>
<text x="91.9" y="93.4">42</text>
<text x="91.9" y="95.8">41</text>
<text x="45.5" y="100.9">28</text>
<text x="51.5" y="97.1">ID_SD</text>
<text x="82.9" y="99.6">TR02</text>
<text x="83.1" y="97.1">TR01</text>
<text x="91.9" y="98.4">44</text>
<text x="91.9" y="100.9">43</text>
<text x="51.5" y="102.2">ID_SC</text>
<text x="80" y="107.2">SHIELD</text>
<text x="83" y="102.2">TR03</text>
<text x="91.9" y="105.9">S1</text>
<text x="80" y="109.6">SHIELD</text>
<text x="80" y="112.1">SHIELD</text>
<text x="91.9" y="108.3">S2</text>
<text x="91.9" y="110.9">S3</text>
<text x="91.9" y="113.4">S4</text>
<text x="80" y="114.7">SHIELD</text>
<text x="83.2" y="117.1">GND</text>
<text x="83.2" y="119.7">GND</text>
<text x="91.9" y="115.9">6</text>
<text x="91.9" y="118.4">9</text>
<text x="83.2" y="122.1">GND</text>
<text x="83.2" y="124.7">GND</text>
<text x="91.9" y="120.9">14</text>
<text x="91.9" y="123.4">20</text>
<text x="91.9" y="125.8">25</text>
<text x="4" y="129.7">C</text>
<text x="83.2" y="127.1">GND</text>
<text x="83.2" y="129.7">GND</text>
<text x="91.9" y="128.4">30</text>
<text x="91.9" y="130.9">34</text>
<text x="291.5" y="129.7">C</text>
<text x="83.2" y="132.2">GND</text>
<text x="83.2" y="134.6">GND</text>
<text x="91.9" y="133.4">39</text>
<text x="4" y="178">D</text>
<text x="291.4" y="178">D</text>
<text x="37.9" y="199.7">1</text>
<text x="110.9" y="199.7">2</text>
<text x="184.1" y="199.7">3</text>
<text x="257.1" y="199.7">4</text>
</g>
<g font-size="2.3" fill="#000080">
<text x="49.8" y="40.8">DD1</text>
<text x="128.4" y="41.3">I2C1</text>
<text x="219.5" y="38.2">Connectors</text>
<text x="219.5" y="40.8">Connectors.SchDoc</text>
<text x="128.4" y="51.8">UART0</text>
<text x="128.9" y="79.8">UART2</text>
<text x="128.9" y="89.8">UART3</text>
<text x="128.9" y="99.9">UART4</text>
<text x="160" y="104.4">VMA control</text>
<text x="160" y="106.9">VMA.SchDoc</text>
<text x="128.9" y="109.9">UART5</text>
<text x="167.5" y="135.8">Designator</text>
<text x="49.8" y="138.4">RPI</text>
<text x="167.5" y="138.4">Power.SchDoc</text>
</g>
<g font-size="2.3" fill="#800000">
<text x="93.4" y="38.2">5V</text>
<text x="114.3" y="42.8">SCL1</text>
<text x="114.3" y="45.8">SDA1</text>
<text x="224.6" y="45.1">I2C1</text>
<text x="37.2" y="50.8">SDA1</text>
<text x="37.2" y="53.3">SCL1</text>
<text x="114.3" y="52.9">UART0_RX</text>
<text x="32.2" y="55.8">UART3_TX</text>
<text x="114.3" y="55.8">UART0_TX</text>
<text x="224.6" y="54.5">UART0</text>
<text x="97.3" y="60.8">UART0_TX</text>
<text x="97.3" y="63.3">UART0_RX</text>
<text x="97.3" y="68.3">UART3_RX</text>
<text x="97.3" y="75.9">UART5_RX</text>
<text x="97.3" y="73.3">UART5_TX</text>
<text x="32.2" y="80.9">UART4_TX</text>
<text x="114.3" y="80.9">UART2_RX</text>
<text x="114.8" y="83.8">UART2_TX</text>
<text x="224.6" y="82.1">UART2</text>
<text x="32.2" y="90.8">UART4_RX</text>
<text x="32.2" y="95.8">UART2_TX</text>
<text x="113.9" y="93.9">UART3_TX</text>
<text x="114.8" y="90.8">UART3_RX</text>
<text x="224.6" y="93.1">UART3</text>
<text x="32.2" y="100.9">UART2_RX</text>
<text x="114.8" y="100.9">UART4_RX</text>
<text x="114.8" y="103.9">UART4_TX</text>
<text x="224.6" y="103.1">UART4</text>
<text x="115.9" y="110.9">UART5_RX</text>
<text x="115.9" y="113.8">UART5_TX</text>
<text x="165" y="113.2">UART5</text>
<text x="176" y="117.1">PWM[1..10]</text>
<text x="178.2" y="114.2">I2C_STM</text>
<text x="224.6" y="117.1">PWM[1..10]</text>
<text x="224.6" y="114.7">I2C_STM</text>
<text x="175.1" y="122.1">SERVO[1..2]</text>
<text x="224.6" y="122.1">SERVO[1..2]</text>
<text x="183.6" y="126.2">data</text>
<text x="224.6" y="129.1">data</text>
<text x="92.4" y="146.1">GND</text>
<text x="176" y="144.2">enable_dcdc</text>
<text x="224.6" y="144.2">enable_dcdc</text>
</g>
<g font-size="2.3" fill="#003a70">
<text x="129.2" y="44.1">SCL1</text>
<text x="129.2" y="47.1">SDA1</text>
<text x="129.2" y="54.1">RX</text>
<text x="129.2" y="57.1">TX</text>
<text x="129.2" y="82.1">RX</text>
<text x="129.2" y="85.1">TX</text>
<text x="129.2" y="92.1">RX</text>
<text x="129.2" y="95.1">TX</text>
<text x="129.2" y="102.2">RX</text>
<text x="129.2" y="105.1">TX</text>
<text x="129.2" y="112.1">RX</text>
<text x="129.2" y="115.1">TX</text>
</g>
</svg>
